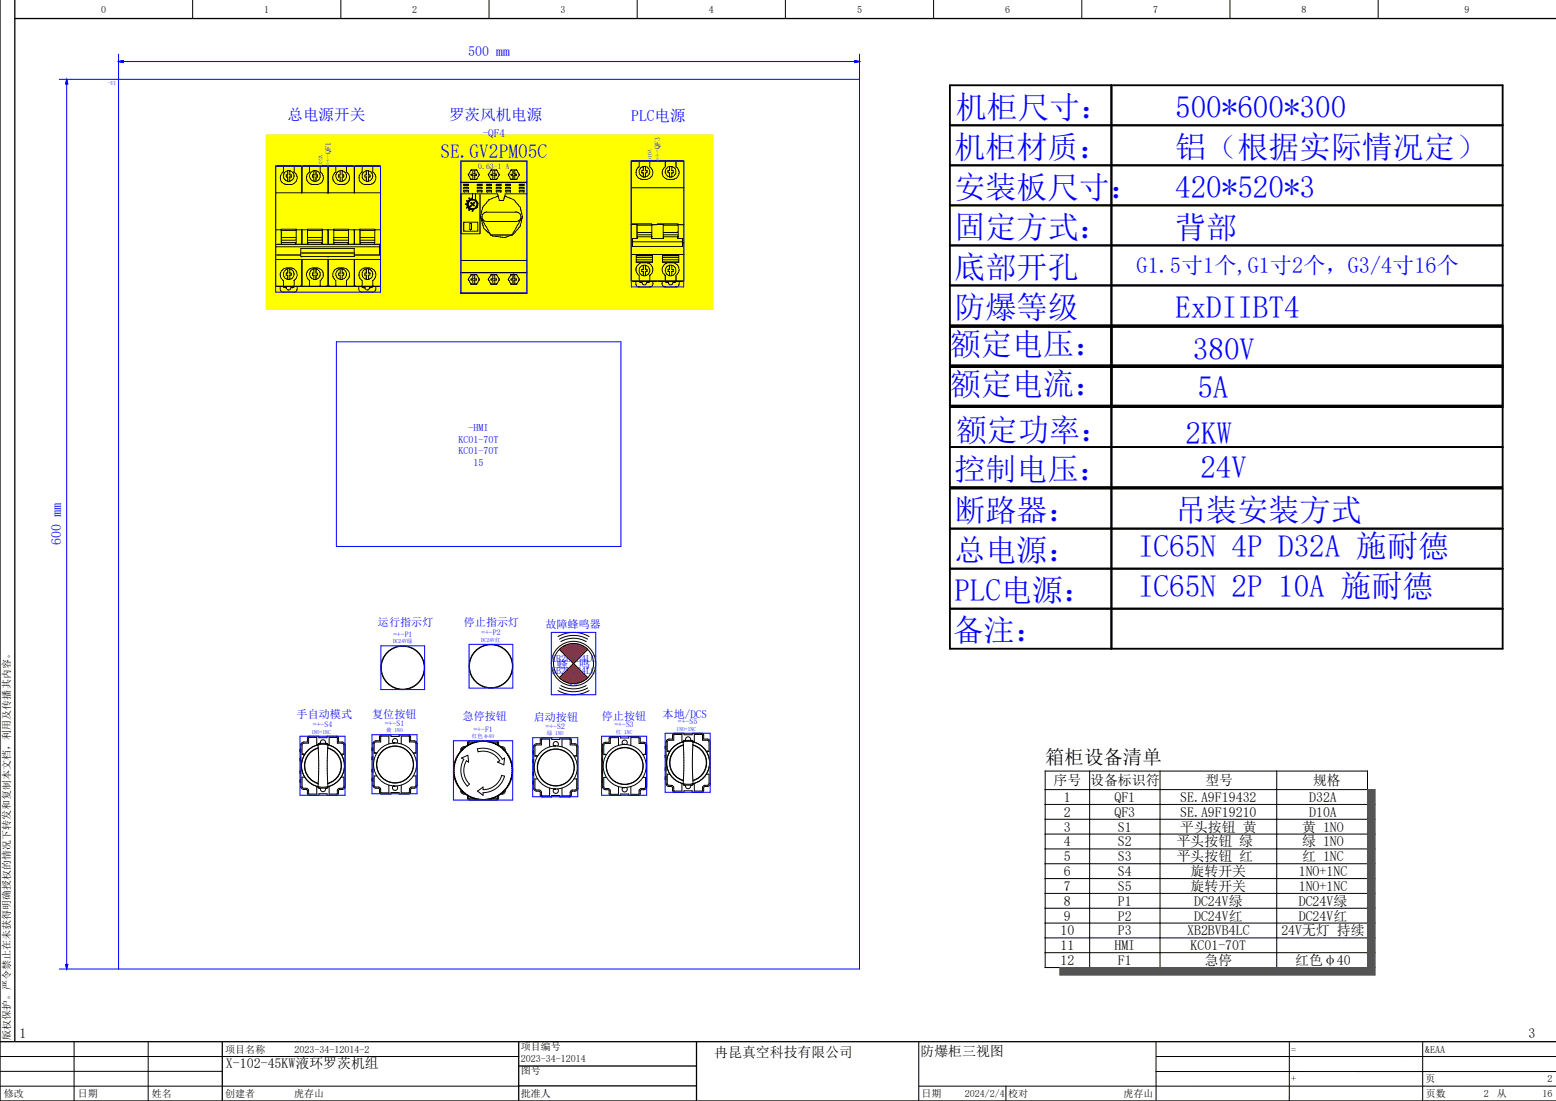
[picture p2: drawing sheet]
<svg xmlns="http://www.w3.org/2000/svg" width="420mm" height="297mm" viewBox="0 0 420 297" stroke-linecap="round" stroke-linejoin="round" font-family="sans-serif">
<g fill="none" stroke="#000" stroke-width=".27">
<path d="M52 0v5M92 0v5M132 0v5M172 0v5M212 0v5M252 0v5M292 0v5M332 0v5M372 0v5M74.4 44.9h28.3v32.3h-28.3zM74.4 52h28.3M74.8 44.9h6.3"/>
<path d="M76.5 44.9v1.5a1.84 1.84 0 0 0-.8 2.1 1.84 1.84 0 0 0 1.8 1.3 1.97 1.97 0 0 0 2.2-.6 1.97 1.97 0 0 0 .2-2.3l-.5-.5v-1.5M77.6 46.1v1.1h-.4v.5h.4v1.2M78.2 46.1v1.1h.4v.5h-.4v1.2M81.5 44.9v7.1M81.8 44.9h6.4M83.6 44.9v1.5a1.84 1.84 0 0 0-.8 2.1 1.84 1.84 0 0 0 1.8 1.3 1.97 1.97 0 0 0 2.2-.6 1.97 1.97 0 0 0 .2-2.3l-.6-.5v-1.5M84.7 46.1v1.1h-.4v.5h.4v1.2M85.3 46.1v1.1h.4v.5h-.4v1.2M88.5 44.9v7.1M88.9 44.9h6.3M90.6 44.9v1.5a1.84 1.84 0 0 0-.7 2.1 1.84 1.84 0 0 0 1.7 1.3 1.97 1.97 0 0 0 2.3-.6 1.97 1.97 0 0 0 .2-2.3l-.6-.5v-1.5M91.8 46.1v1.1h-.4v.5h.4v1.2"/>
<path d="M92.4 46.1v1.1h.4v.5h-.4v1.2M95.6 44.9v7.1M96 44.9h6.3M97.7 44.9v1.5a1.84 1.84 0 0 0-.7 2.1 1.84 1.84 0 0 0 1.7 1.3 1.97 1.97 0 0 0 2.3-.6 1.97 1.97 0 0 0 .1-2.3l-.5-.5v-1.5M98.9 46.1v1.1h-.4v.5h.4v1.2M99.4 46.1v1.1h.4v.5h-.4v1.2M124.4 43.5h17.8v35.6h-17.8zM124.4 49.3h17.8M124.4 49.1h17.8M124.4 52.3h9.9l.5 1.8h1.1l.5-1.8h5.8M124.5 52.3v10.8h5.1v-10.8M125.2 60h3.8v2.4h-3.8z"/>
<path d="M125.2 49.7h1.2v.4h-1.2zM125.2 50.6h1.2v.3h-1.2zM125.2 51.4h1.2v.4h-1.2zM126.1 55h-.4v.2h.4M126.1 55v.2M126.1 55.2l.1 .6M126.1 54.8v.2M126.2 55.8l-.3 .2 .1 .1 .3-.2M126.2 54.4l-.1 .6M126.2 54.4l-.1 .2M126.2 55.8l.1 .1M126.2 54.4h.1"/>
<path d="M126.3 55.2l.5 .9M126.3 54.3l-.3-.2-.1 .1 .3 .2M126.3 54.4l.1 1.6M126.3 54.3l-.1 .1M126.3 55.9l1.5 .6M126.3 55.9l.4 .4M126.3 55.2l.2 .7 .6 .4M126.4 55.9l.1 .2M126.5 47v.3M126.6 56.2l.1 .1M126.7 53.8l-.4 .5M126.7 56.3l-.2 .4 .2 .1 .2-.4"/>
<path d="M126.7 56.3l.1 .1M126.8 53.8h-.1M126.8 56.4h.1M126.8 54.1l-.5 1 .2-.8 .7-.4h.8l.6 .4M126.9 53.8l-.2-.4-.2 .1 .2 .3M126.9 53.8h-.1M126.9 56.4l.6 .2M126.9 55.6l.2 .1-.2 .1zM127 56.2h1M127 54h1.1M127.1 48.3l.3 .1M127.1 54.8l.1-.2 .4 .4 .4-.5 .2 .1-.5 .5 .3 .3-.1 .2-.3-.4-.4 .4-.2-.1 .4-.4z"/>
<path d="M127.1 45.8h1.5l.8 1.3-.8 1.3h-1.5l-.7-1.3zM127.2 48.4h.1M127.3 56.3h.6M127.3 45.8l-.1 .1M127.4 45.8l-.3 .2M127.5 53.6l-.6 .2M127.5 56.6v.4h.1v-.4M127.5 56.6h.1M127.5 53.6h.1M127.6 53.6l-1.4 .9M127.6 53.2l-.1 .4M127.6 52.3v1.3"/>
<path d="M127.7 45.8v1.2h-.5v.3h.5v1.1M128.1 45.8v1.2h.5v.3h-.5v1.1M128.3 54.1l.6 1M128.4 52.3v1.5l.6 1-.3 1.2M128.4 45.8l.3 .2M128.5 45.8l.1 .1M128.6 48.4h-.1M128.6 54.4l.3 .7M128.7 48.3l-.3 .1M128.7 56l-1.1 .6M128.8 51.4h1.3v.4h-1.3zM128.8 50.6h1.3v.3h-1.3z"/>
<path d="M128.8 49.7h1.3v.4h-1.3zM128.9 55.1l-.5 .8M128.9 55.1l-.2 .5M128.9 55.4l-1.3 1.2M129 55.3l-.3 .7M129.3 47v.3M129.7 58.5l.9 3.1 1.9 1.8M129.7 58.5l2.8 4.9M130.7 57.4l.6-.2h8a1.28 1.28 0 0 1 1.3 1.3 1.28 1.28 0 0 1-1.3 1.3h-8a1.28 1.28 0 0 1-1.2-1 1.28 1.28 0 0 1 .6-1.4zM131.4 51.4h1.3v.4h-1.3zM131.4 50.6h1.3v.3h-1.3zM131.4 49.7h1.3v.4h-1.3z"/>
<path d="M131.9 47v.3M132.5 48.3l.3 .1M132.5 45.8h1.5l.8 1.3-.8 1.3h-1.5l-.7-1.3zM132.6 48.4h.1M132.7 45.8l-.1 .1M132.8 45.8l-.3 .2M133.1 45.8v1.2h-.5v.3h.5v1.1M133.5 45.8v1.2h.5v.3h-.5v1.1M133.8 45.8l.3 .2M133.9 45.8l.1 .1M133.9 51.4h1.3v.4h-1.3zM133.9 50.6h1.3v.3h-1.3z"/>
<path d="M133.9 49.7h1.3v.4h-1.3zM134 48.3l-.1 .1M134.1 48.3l-.3 .1M134.5 52.9l-2.5 1-1.7 2-.6 2.6M134.7 47v.3M136.2 52.9l2.5 1 1.7 2 .6 2.6M136.5 51.4h1.3v.4h-1.3zM136.5 50.6h1.3v.3h-1.3zM136.5 49.7h1.3v.4h-1.3zM137.3 47v.3M137.9 48.3l.3 .1M137.9 45.8h1.5l.8 1.3-.8 1.3h-1.5l-.7-1.3z"/>
<path d="M138 48.4h.1M138.1 45.8l-.1 .1M138.2 45.8l-.3 .2M138.5 45.8v1.2h-.5v.3h.5v1.1M138.9 45.8v1.2h.5v.3h-.5v1.1M139.2 45.8l.3 .2M139.3 45.8l.1 .1M139.4 48.3l-.1 .1M139.5 48.3l-.3 .1M140.1 47v.3M140.2 51.4h1.2v.4h-1.2zM140.2 50.6h1.2v.3h-1.2z"/>
<path d="M140.2 49.7h1.2v.4h-1.2zM141 58.5l-2.8 4.9M141 58.5l-.6 2.6-1.7 2-.5 .3M170.4 43.5h14.2v32.3h-14.2zM170.4 50.6h14.2M170.8 43.5h6.3M172.5 43.5v1.5a1.84 1.84 0 0 0-.8 2.1 1.84 1.84 0 0 0 1.8 1.3 1.97 1.97 0 0 0 2.2-.6 1.97 1.97 0 0 0 .2-2.3l-.5-.5v-1.5M173.6 44.9v1.1h-.4v.6h.4v1.1M174.2 44.9v1.1h.4v.6h-.4v1.1M177.9 43.5h6.3M179.6 43.5v1.5a1.84 1.84 0 0 0-.8 2.1 1.84 1.84 0 0 0 1.8 1.3 1.97 1.97 0 0 0 2.2-.6 1.97 1.97 0 0 0 .2-2.3l-.5-.5v-1.5M180.7 44.9v1.1h-.4v.6h.4v1.1"/>
<path d="M181.3 44.9v1.1h.4v.6h-.4v1.1M74.4 70h28.3M74.4 66.9h.1M74.4 62h1.5M74.4 66.6h28M74.8 77.2h6.3M75.6 77.3v.7a.8 .8 0 0 0 .8 .8h3a.8 .8 0 0 0 .8-.8v-.7M75.9 65.9v-4.1h4v4.1M75.9 62.1h4M75.9 64.8h4M75.9 64.1h4M76 65.9v-.5h3.8v.5"/>
<path d="M76.4 77.3l.2 .3h.7a.64 .64 0 0 0 .6 .6 .64 .64 0 0 0 .6-.6h.7l.2-.3M76.5 77.2v-1.5a1.84 1.84 0 0 1-.8-2.1 1.84 1.84 0 0 1 1.8-1.3 1.97 1.97 0 0 1 2.3 .6 1.97 1.97 0 0 1-.1 2.4l-.3 .4v1.5M77.6 72.5v1.2h-.4v.5h.4v1.2M78.2 72.5v1.2h.4v.5h-.4v1.2M79.9 62h3.1M81.2 67h14.4v2.2h-14.4zM81.2 68.8h-6.8v-2.9h28v2.9h-6.8M81.2 68.2h14.4M81.5 62v3.9M81.5 69.2h.1M81.5 70v7.2M81.8 77.2h6.4"/>
<path d="M83 65.9v-4.1h4v4.1M83 62.1h4M83 64.8h4M83 64.1h4M83.1 65.9v-.5h3.7v.5M83.6 77.2v-1.5a1.84 1.84 0 0 1-.8-2.1 1.84 1.84 0 0 1 1.8-1.3 1.97 1.97 0 0 1 2.3 .6 1.97 1.97 0 0 1-.1 2.4l-.4 .4v1.5M84.7 72.5v1.2h-.4v.5h.4v1.2M85.3 72.5v1.2h.4v.5h-.4v1.2M87 62h3.1M88.5 62v3.9M88.5 69.2h.1M88.5 70v7.2"/>
<path d="M88.9 77.2h6.3M90.1 65.9v-4.1h4v4.1M90.1 62.1h4M90.1 64.8h4M90.1 64.1h4M90.2 65.9v-.5h3.7v.5M90.6 77.2v-1.5a1.84 1.84 0 0 1-.7-2.1 1.84 1.84 0 0 1 1.7-1.3 1.97 1.97 0 0 1 2.3 .6 1.97 1.97 0 0 1 0 2.4l-.4 .4v1.5M91.8 72.5v1.2h-.4v.5h.4v1.2M92.4 72.5v1.2h.4v.5h-.4v1.2M94.1 62h3.1M95.6 62v3.9M95.6 70v7.2"/>
<path d="M96 77.2h6.3M96.8 77.3v.7a.8 .8 0 0 0 .8 .8h3a.8 .8 0 0 0 .8-.8v-.7M97.2 65.9v-4.1h4v4.1M97.2 62.1h4M97.2 64.8h4M97.2 64.1h4M97.2 65.9v-.5h3.8v.5M97.7 77.3l.2 .3h.6a.64 .64 0 0 0 .6 .6 .64 .64 0 0 0 .7-.6h.6l.2-.3M97.7 77.2v-1.5a1.84 1.84 0 0 1-.7-2.1 1.84 1.84 0 0 1 1.7-1.3 1.97 1.97 0 0 1 2.3 .6 1.97 1.97 0 0 1 0 2.4l-.4 .4v1.5M98.9 72.5v1.2h-.4v.5h.4v1.2M99.4 72.5v1.2h.4v.5h-.4v1.2M101.2 62h1.5"/>
<path d="M102.4 66.9h.3M124.4 79.1h17.8M124.4 73.6h17.8M124.4 73.5h17.8M124.4 70.3h17.8M126.5 75.2v.4M126.8 60.3h.5v1.7h-.5zM127.1 76.6l.3 .1M127.1 74.1h1.5l.8 1.3-.8 1.3h-1.5l-.7-1.3zM127.2 76.6l.1 .1M127.3 74.1h-.1M127.4 74.1l-.3 .1"/>
<path d="M127.7 74.1v1.1h-.5v.3h.5v1.2M128.1 74.1v1.1h.5v.3h-.5v1.2M128.4 74.1l.3 .1M128.5 74.1h.1M128.6 76.6l-.1 .1M128.6 76.6h.1M128.7 76.6l-.3 .1M129.3 75.2v.4M130.3 79.1v.1M130.9 79.1v.1M131.9 75.2v.4M132.5 76.6l.3 .1"/>
<path d="M132.5 63.4l.5 .3 3.2 .4 2-.7M132.5 63.4h5.7M132.5 74.1h1.5l.8 1.3-.8 1.3h-1.5l-.7-1.3zM132.6 76.6l.1 .1M132.7 74.1l-.1 .1M132.8 74.1l-.3 .1M133.1 74.1v1.1h-.5v.3h.5v1.2M133.5 74.1v1.1h.5v.3h-.5v1.2M133.8 74.1l.3 .1M133.9 74.1h.1M134 76.6l-.1 .1M134.1 76.6l-.3 .1"/>
<path d="M134.7 75.2v.4M135.7 79.1v.1M136.3 79.1v.1M137.3 75.2v.4M137.9 76.6l.3 .1M137.9 74.1h1.5l.8 1.3-.8 1.3h-1.5l-.7-1.3zM138 76.6l.1 .1M138.1 74.1l-.1 .1M138.2 74.1l-.3 .1M138.5 74.1v1.1h-.5v.3h.5v1.2M138.7 73.9l-.8 .2M138.9 74.1v1.1h.5v.3h-.5v1.2"/>
<path d="M139.2 74.1l.3 .1M139.3 74.1h.1M139.4 76.6l-.1 .1M139.5 76.6l-.3 .1M140.1 75.2v.4M170.4 65.5h.3M170.4 60.5h1.5v3.8M170.4 60.4h5.5v3.9M170.4 68.6h14.2M170.7 65.2h13.5M170.8 75.8h6.3M171.6 75.9v.7a.8 .8 0 0 0 .8 .8h3a.8 .8 0 0 0 .8-.8v-.7"/>
<path d="M171.7 70.6h4.4M171.7 68.9h4.4v1.8h-4.4zM171.7 69.5h4.4M171.7 70.1h4.4M171.7 69h4.4M171.9 60.8h4M171.9 62.7h4M171.9 63.4h4M172 63.9v.4h-1.3v2.2h13.5v-2.2h-1.3v-.4M172.5 75.9l.2 .3h.6a.64 .64 0 0 0 .6 .6 .64 .64 0 0 0 .7-.6h.6l.2-.3M172.5 75.8v-1.5a1.84 1.84 0 0 1-.8-2.1 1.84 1.84 0 0 1 1.8-1.3 1.97 1.97 0 0 1 2.3 .7 1.97 1.97 0 0 1 0 2.3l-.4 .4v1.5M173.6 71.6v1.1h-.4v.6h.4v1.1"/>
<path d="M174.2 71.6v1.1h.4v.6h-.4v1.1M175.9 63.9v.4h3.2v-.4M175.9 63.9h-4M175.9 60.6l7.1-.2v3.9M177.5 60.5h1.5v3.8M177.9 75.8h6.3M178.7 75.9v.7a.8 .8 0 0 0 .8 .8h3a.8 .8 0 0 0 .8-.8v-.7M178.8 70.6h4.4M178.8 68.9h4.4v1.8h-4.4zM178.8 69.5h4.4M178.8 70.1h4.4M178.8 69h4.4"/>
<path d="M179 60.8h4M179 62.7h4M179 63.4h4M179.5 75.9l.3 .3h.6a.64 .64 0 0 0 .6 .6 .64 .64 0 0 0 .7-.6h.6l.2-.3M179.6 75.8v-1.5a1.84 1.84 0 0 1-.8-2.1 1.84 1.84 0 0 1 1.8-1.3 1.97 1.97 0 0 1 2.3 .7 1.97 1.97 0 0 1-.1 2.3l-.3 .4v1.5M180.7 71.6v1.1h-.4v.6h.4v1.1M181.3 71.6v1.1h.4v.6h-.4v1.1M183 63.9h-4M183 60.6h1.6M184.2 65.5h.4M150.6 171.7a8.4 8.4 0 0 1 8.4 0M151 175.2l7.6 7.6"/>
<path d="M151 172.4a7.6 7.6 0 0 1 7.6 0M151.4 173.1a6.8 6.8 0 0 1 6.8 0M158.6 175.2l-7.6 7.6M129.3 199.9h-2.9l-.2 .4v.7M129.3 199.9h.1M130.1 200h.6M130.1 200h-.5M130.1 200l.3-.2 .3 .2M130.1 200l-.3-.2-.2 .2M130.7 200h.5M130.7 200l.2-.2 .3 .2M131.5 199.9h2.9l.2 .4v.7"/>
<path d="M131.5 199.9h.1M150.6 186.3a8.4 8.4 0 0 0 8.4 0M151 185.6a7.6 7.6 0 0 0 7.6 0M151.4 184.9a6.8 6.8 0 0 0 6.8 0M179.8 199.9v.2M180 199.6l.6-.2h.9l.1-1.4 .4-.2h2.6v.4h2.2v-.4h2.7l.4 .2v1.4h1a.8 .8 0 0 1 .8 .8v11.2a.8 .8 0 0 1-.8 .8l-.9 .1-.1 1.2-.4 .2h-2.7v-.4h-2.2v.4h-2.6l-.4-.2-.1-1.2-.3-.1a1.11 1.11 0 0 1-1.4-.5v-11.5zM184.4 200h.1M184.5 199.9l-.1 .1M184.5 199.8v.1M184.5 199.8h.1M184.6 199.8h-.1M184.7 199.7l-.1 .1"/>
<path d="M184.8 199.7h2M184.8 199.7h-.1M185.1 199.7a.7 .7 0 0 1 .6-.9 .7 .7 0 0 1 .7 .9M186.8 199.7l.1 .1M186.9 199.8l.2 .2M187.1 200h.1M81.1 208h-.1v.6h.1M81.1 204.6h-.1v.6h.1M81.1 202.1h-.1v.6h.1M81.1 210.4h-.1v.6h.1M81.2 202v.8M81.2 204.5v.8"/>
<path d="M81.2 207.9v.8M81.2 210.3v.8M81.2 200.7h.1M81.2 200.7v.2M81.2 212.2v.2M81.2 212.4h.1M81.5 200.4l.5-.2h1v-1.4l.5-.2h2.6v.4h2.2v-.4h2.6l.4 .2 .1 1.4h.9a.8 .8 0 0 1 .8 .8v11.2a.8 .8 0 0 1-.8 .8l-.9 .1-.1 1.2-.4 .2h-2.6v-.4h-2.2v.4h-2.6l-.5-.2-.1-1.2-.2-.1a1.11 1.11 0 0 1-1.4-.5l-.1-11.5zM81.6 203.5h.5M81.8 203.4v.1M82.3 209.6h-.8v2.6l.3 .4 1.3 .2 .2 1.4h2.2v-2.1M82.7 204.3h.1M84.9 202.1v.1"/>
<path d="M85.5 201v-2.1l-2.2 .1v1.5h-1.5l-.3 .5v2.5h.8M85.8 200.9a5.8 5.8 0 0 0-4.4 5.7 5.8 5.8 0 0 0 4.4 5.6M85.8 212.2h.1M85.8 200.9l.2 5.7-.2 5.6M85.8 200.9h.1M85.8 212.2l.1 .3M85.9 212.2h.1M85.9 200.9h-.1M85.9 201.7a5 5 0 0 0-3.7 4.9 5 5 0 0 0 3.7 4.8M85.9 201.8a4.9 4.9 0 0 0-3.6 4.8 4.9 4.9 0 0 0 3.6 4.7M85.9 200.9h.1M85.9 200.6l-.1 .3"/>
<path d="M85.9 212.5h.1M86 200.6h-.1M86.1 200.6h-.1M86.1 200.5v.1M86.5 212.6a.7 .7 0 0 0 .7 1 .7 .7 0 0 0 .6-1M86.5 200.5a.7 .7 0 0 1 .7-.9 .7 .7 0 0 1 .6 .9M88.2 200.5h-2.1M88.2 200.5h.1M88.2 200.5l.3 .2M88.4 212.5h-2.4M88.4 212.5h.1M88.5 201.8a4.9 4.9 0 0 1 3.6 4.8 4.9 4.9 0 0 1-3.6 4.7"/>
<path d="M88.5 201.7a5 5 0 0 1 3.7 4.9 5 5 0 0 1-3.7 4.8M88.5 200.9h.1M88.5 200.7v.1M88.5 212.4l-.1 .1M88.5 212.2h-.1M88.5 200.8v.1M88.5 212.3v.1M88.5 212.2h.1M88.5 212.2v.1M88.5 200.9a5.8 5.8 0 0 1 4.5 5.7 5.8 5.8 0 0 1-4.5 5.6M88.5 200.9l-.2 5.7 .2 5.6M88.8 201v-2.1l2.2 .1 .1 1.5h1.2l.5 .2v2.8"/>
<path d="M92.1 209.6h.7v2.6l-.2 .4-1.4 .2-.2 1.4h-2.2v-2.1M92.1 203.5h.7M92.2 203.5h.6M100.6 201.8h-.2v.6h.2M100.6 204.2h-.2v.6h.2M100.6 207.6h-.2v.6h.2M100.6 210h-.2v.6h.2M100.7 201.7v.8M100.7 204.1v.8M100.7 207.5v.8M100.7 209.9v.8M100.7 212h.1"/>
<path d="M100.7 200.4h.1M100.7 200.4v.1M100.7 211.9v.1M100.9 200.1l.6-.3h.9l.1-1.3 .4-.2h2.6v.4h2.2v-.4h2.7l.4 .2v1.3h1a.8 .8 0 0 1 .8 .8v11.2a.8 .8 0 0 1-.8 .8l-.9 .2-.1 1.2-.4 .2h-2.7v-.4h-2.2v.4h-2.6l-.4-.2-.1-1.2-.3-.2a1.11 1.11 0 0 1-1.4-.5v-11.5zM101 203.1h.7M101 203.1h.6M101.3 203.1h.1M101.7 209.3h-.7v2.5l.2 .4 1.4 .3 .2 1.3 2.2 .1v-2.1M105 200.7v-2.1h-2.2v1.5h-1.3l-.4 .3-.1 2.7M106.1 200.4h.5h-.4M106.2 212a.7 .7 0 0 0-.1 1 .7 .7 0 0 0 1 0 .7 .7 0 0 0 0-1M106.2 200.4a.7 .7 0 0 1-.1-1 .7 .7 0 0 1 1 0 .7 .7 0 0 1 0 1"/>
<path d="M106.2 212l.4 .1h-.5M106.2 200.4h.1M106.2 212h.1M108.3 200.7v-2.1h2.2v1.5l1.5 .1 .3 .4v2.5h-.8M111.5 209.3h.8v2.5l-.3 .4-1.3 .3-.2 1.3-2.2 .1v-2.1M111.7 203.1h.5M122.5 207.8l.1 .6M122.5 207.8l-.1 .3 .2 .3M122.6 208.4v.5M122.6 207.3l-.1 .5M122.6 207.3l-.2 .2 .1 .3M122.6 208.4l-.2 .3 .2 .2"/>
<path d="M122.6 208.9l.1 .6M122.6 206.7v.6M122.6 208.9l-.1 .3 .2 .3M122.6 206.7l-.2 .3 .2 .3M122.7 209.5l.2 .5M122.7 206.2l-.1 .5M122.7 209.5l-.1 .3 .3 .2M122.7 206.2l-.2 .2 .1 .3M122.9 210l.1 .5M122.9 205.7l-.2 .5M122.9 210l-.1 .3 .2 .2M122.9 205.7l-.3 .2 .1 .3"/>
<path d="M123 210.5l.2 .5M123 205.1l-.1 .6M123 210.5v.3l.2 .2M123 205.1l-.2 .3 .1 .3M123.2 211l.3 .5M123.2 204.6l-.2 .5M123.2 211v.3l.3 .2M123.2 204.6l-.2 .2v.3M123.5 211.5l.2 .5M123.5 204.1l-.3 .5M123.5 211.5v.3l.2 .2M123.5 204.1l-.3 .2v.3"/>
<path d="M123.7 212l.3 .4M123.7 203.7l-.2 .4M123.7 212l.1 .3 .2 .1M123.7 203.7l-.2 .1v.3M124 212.4l.4 .5M124 203.2l-.3 .5M124 212.4l.1 .3 .3 .2M124 203.2l-.2 .2-.1 .3M124.4 212.9l.3 .4M124.4 202.8l-.4 .4M124.4 212.9v.3l.3 .1M124.4 202.8l-.3 .1-.1 .3"/>
<path d="M124.4 213.2v.2a.88 .88 0 0 0 1.2 .8M124.4 202h.1M124.4 202v.1M124.4 213.5v.1M124.4 213.6h.1M124.6 204.5l1.7-.8 .2 1.9-.6-.4a5.2 5.2 0 0 0 .8 6.3l-.6 .6a6 6 0 0 1-.9-7.3zM124.7 213.5l.4 .2M124.7 202.2v.2M124.7 202.4h.1M124.7 213.3h.1M124.7 213.3l.4 .4M124.7 202.4l-.3 .4"/>
<path d="M124.7 202.4l-.3 .1v.3M124.7 213.3v.2M124.8 213.5l.4 .4M125.1 213.7l.5 .3M125.1 202l-.4 .4M125.1 213.7l.1 .3h.4M125.1 202l-.4 .2M125.2 201.8l-.1 .2M125.2 201.7l-.4 .4M125.6 214l.4 .3M125.6 201.6l-.5 .4M125.6 201.6l-.4 .2"/>
<path d="M125.6 214v.2M125.6 214.2l.4 .1M125.6 201.4a.91 .91 0 0 0-1.2 1.1M125.6 201.4v.2M126 214.3l.5 .3M126 201.3l-.4 .3M126 214.3l.1 .3h.4M126 201.3l-.4 .1M126.2 214.6v.7l.2 .4h2.9M126.5 214.6l.5 .3M126.5 201l-.5 .3M126.5 214.6l.1 .3h.4"/>
<path d="M126.5 201h-.4l-.1 .3M126.5 214.8l.1 .6 1.5 .1M127 214.9l.5 .2M127 200.8l-.5 .2M127 214.9l.1 .2h.4M127 200.8h-.4l-.1 .2M127.5 215.1l.5 .2M127.5 200.6l-.5 .2M127.5 215.1l.2 .2h.3M127.5 200.6l-.4-.1-.1 .3M128 215.3l.5 .1M128 200.4l-.5 .2"/>
<path d="M128 200.4l-.3-.1-.2 .3M128 215.3l.1 .2M128.1 200.2h-1.5l-.1 .7M128.4 200.2h.1M128.4 215.5h.1M128.5 215.4l.5 .1M128.5 200.2l-.5 .2M128.5 215.4l-.4 .1M128.5 215.4l.2 .2 .3-.1M128.5 200.2l-.3-.1-.2 .3M128.8 202a6 6 0 0 1 6.8 2.8l.6-.3-.2 1.8-1.7-.7 .6-.4a5.2 5.2 0 0 0-5.9-2.4zM128.9 213.4l1.5-1.1v.7a5.2 5.2 0 0 0 5-3.8l.8 .2a6 6 0 0 1-5.8 4.4v.7z"/>
<path d="M129 215.5l.6 .1M129 200.1l-.5 .1M129 215.5l.3 .2 .3-.1M129 200.1l-.3-.1-.2 .2M129.6 215.6l.5 .1M129.6 200l-.6 .1M129.6 215.6l.2 .2 .3-.1M129.6 200l-.3-.1-.3 .2M130.1 215.7h.6M130.1 215.7l.3 .1 .3-.1M131.2 215.6l-.5 .1M131.2 200l.6 .1"/>
<path d="M131.2 215.6l-.3 .2-.2-.1M131.2 200l.3-.1 .3 .2M131.8 215.5l-.6 .1M131.8 200.1l.5 .1M131.8 215.5l-.3 .2-.3-.1M131.8 200.1l.3-.1 .2 .2M132.3 200.2h.1M132.3 215.5h.1M132.3 215.4l-.5 .1M132.3 200.2l.5 .2M132.3 215.4l-.2 .2-.3-.1M132.3 215.4l.4 .1"/>
<path d="M132.3 200.2l.3-.1 .2 .3M132.7 200.2h1.5l.1 .7M132.8 215.3l-.5 .1M132.8 200.4l.5 .2M132.8 200.4l.3-.1 .2 .3M132.8 215.3l-.1 .2M133.3 215.1l-.5 .2M133.3 200.6l.5 .2M133.3 215.1l-.2 .2h-.3M133.3 200.6l.3-.1 .2 .3M133.8 214.9l-.5 .2M133.8 200.8l.5 .2"/>
<path d="M133.8 214.9l-.2 .2h-.3M133.8 200.8h.3l.2 .2M134.3 214.8l-.1 .6-1.5 .1M134.3 214.6l-.5 .3M134.3 201l.5 .3M134.3 214.6l-.2 .3h-.3M134.3 201h.3l.2 .3M134.3 214.6l.2 .1M134.6 214.6v.7l-.2 .4h-2.9M134.8 214.3l-.5 .3M134.8 201.3l.4 .3M134.8 214.3l-.3 .4"/>
<path d="M134.8 201.3l.4 .1M135.2 214.2l-.4 .1M135.2 201.4v.2M135.2 201.4a.91 .91 0 0 1 1.2 1.1M135.2 214l-.4 .3M135.2 201.6l.4 .4M135.2 201.6l.3 .1 .1 .3M135.2 214v.2M135.6 201.7l.4 .4M135.6 213.7l-.4 .3M135.6 202l.4 .4M135.6 213.7l-.1 .3h-.3"/>
<path d="M135.6 202l.4 .2M136 213.5l-.4 .4M136 213.3l-.4 .4M136 202.4l.4 .4M136 202.4l.3 .1 .1 .3M136 213.3v.2M136 202.3v.1M136 213.3v.1M136 213.5l-.4 .2M136 202.2v.2M136.4 213.2v.2a.88 .88 0 0 1-1.2 .8M136.4 212.9l-.4 .4"/>
<path d="M136.4 202.8l.3 .4M136.4 212.9l-.1 .3-.3 .1M136.4 202.8l.3 .1v.3M136.7 212.4l-.3 .5M136.7 203.2l.3 .5M136.7 212.4v.3l-.3 .2M136.7 203.2l.3 .2v.3M137 212l-.3 .4M137 203.7l.3 .4M137 212v.3l-.3 .1M137 203.7l.3 .1v.3M137.3 211.5l-.3 .5"/>
<path d="M137.3 204.1l.3 .5M137.3 211.5v.3l-.3 .2M137.3 204.1l.3 .2v.3M137.6 211l-.3 .5M137.6 204.6l.2 .5M137.6 211v.3l-.3 .2M137.6 204.6l.2 .2v.3M137.8 210.5l-.2 .5M137.8 205.1l.1 .6M137.8 210.5v.3l-.2 .2M137.8 205.1l.2 .3-.1 .3M137.9 210l-.1 .5"/>
<path d="M137.9 205.7l.2 .5M137.9 210l.1 .3-.2 .2M137.9 205.7l.3 .2-.1 .3M138.1 209.5l-.2 .5M138.1 206.2l.1 .5M138.1 209.5l.1 .3-.3 .2M138.1 206.2l.2 .2-.1 .3M138.2 208.9l-.1 .6M138.2 206.7v.6M138.2 208.9l.1 .3-.2 .3M138.2 206.7l.1 .3-.1 .3M138.2 208.4v.5"/>
<path d="M138.2 207.3v.5M138.2 207.3l.2 .2-.2 .3M138.2 208.4l.1 .3-.1 .2M138.2 207.8v.6M138.2 207.8l.2 .3-.2 .3M144 202.6h-.2v.6h.2M144 205h-.2v.6h.2M144 208.4h-.2v.6h.2M144 210.8h-.2v.6h.2M144.1 202.5v.8M144.1 208.3v.8M144.1 210.7v.8"/>
<path d="M144.1 204.9v.8M144.1 212.8h.1M144.1 201.2h.1M144.1 201.2v.1M144.1 212.7v.1M144.3 200.9l.6-.3h.9l.1-1.3 .4-.2h2.6v.4h2.2v-.4h2.6l.5 .2v1.3h1a.8 .8 0 0 1 .8 .8v11.2a.8 .8 0 0 1-.8 .8l-.9 .2-.1 1.2-.5 .2h-2.6v-.4h-2.2v.4h-2.6l-.4-.2-.1-1.2-.3-.2a1.11 1.11 0 0 1-1.4-.5v-11.5zM144.4 203.9h.7M144.4 203.9h.6M144.7 203.9h.1M145.1 210.1h-.7v2.5l.2 .4 1.4 .3 .2 1.3 2.2 .1v-2.1M148.4 201.5v-2.1h-2.2l-.1 1.5h-1.2l-.5 .3v2.7M149.5 201.2h.5h-.4"/>
<path d="M149.6 212.8a.7 .7 0 0 0-.1 1 .7 .7 0 0 0 1 0 .7 .7 0 0 0 0-1M149.6 201.2a.7 .7 0 0 1-.1-1 .7 .7 0 0 1 1 0 .7 .7 0 0 1 0 1M149.6 212.8l.4 .1h-.5M149.6 201.2h.1M149.6 212.8h.1M151.7 201.5v-2.1h2.2v1.5l1.5 .1 .3 .4v2.5h-.8M154.9 210.1h.8v2.5l-.3 .4-1.3 .3-.2 1.3-2.2 .1v-2.1M155.1 203.9h.5M162.6 202.2h-.2v.6h.2M162.6 204.6h-.2v.6h.2M162.6 208h-.2v.6h.2M162.6 210.4h-.2v.6h.2"/>
<path d="M162.7 202.1v.8M162.7 204.5v.8M162.7 207.9v.8M162.7 210.3v.8M162.7 212.3v.1M162.7 200.8v.1M162.9 200.5l.6-.3h.9l.1-1.3 .4-.2h2.6v.4h2.2v-.4h2.6l.4 .2 .1 1.3h1a.8 .8 0 0 1 .8 .8v11.2a.8 .8 0 0 1-.8 .8l-.9 .2-.2 1.2-.4 .2h-2.6v-.4h-2.2v.4h-2.6l-.4-.2-.1-1.2-.3-.2a1.11 1.11 0 0 1-1.4-.5v-11.5zM163 203.5h.6M163.3 203.5h.1M163.7 209.7h-.7v2.5l.2 .4 1.3 .3 .3 1.3 2.1 .1v-2.1M166.9 201.1v-2.1h-2.1l-.1 1.5-1.5 .1-.2 .4v2.5h.7M168.1 200.8h.5h-.4"/>
<path d="M168.1 212.4a.7 .7 0 0 0 0 1 .7 .7 0 0 0 1 0 .7 .7 0 0 0 0-1M168.1 200.8a.7 .7 0 0 1 0-1 .7 .7 0 0 1 1 0 .7 .7 0 0 1 0 1M168.2 212.4l.4 .1h-.5M168.2 200.8h.1M168.2 212.4h.1M170.3 201.1v-2.1h2.1l.1 1.5h1.3l.4 .3 .1 2.7M173.5 209.7h.8v2.5l-.3 .4-1.3 .3-.3 1.3-2.1 .1v-2.1M173.5 203.5h.8M173.6 203.5h.6M179.7 201.3h-.2v.6h.2M179.7 203.8h-.2v.6h.2M179.7 207.2h-.2v.6h.2"/>
<path d="M179.7 209.6h-.2v.6h.2M179.8 201.2v.8M179.8 203.7v.8M179.8 209.5v.8M179.8 207.1v.8M179.8 211.4v.2M180.1 202.7h.7M180.1 202.7h.6M180.4 202.6v.1M180.8 208.8h-.7v2.6l.2 .4 1.4 .2 .2 1.4h2.2v-2.1M181.3 203.5h.1M183.5 201.3v.1"/>
<path d="M184.1 200.2v-2.1l-2.2 .1v1.5h-1.3l-.4 .2-.1 2.8M184.4 200.1a5.8 5.8 0 0 0-4.5 5.7 5.8 5.8 0 0 0 4.5 5.6M184.4 211.4h.1M184.4 200.1l.2 5.7-.2 5.6M184.4 200.1h.1M184.4 211.5l.2 .3M184.4 200v.1M184.4 200.9a5 5 0 0 0-3.7 4.9 5 5 0 0 0 3.7 4.8M184.5 201a4.9 4.9 0 0 0-3.7 4.8 4.9 4.9 0 0 0 3.7 4.7M184.5 200.1h-.1M184.6 211.8h.1M184.7 211.8h.1"/>
<path d="M185.1 211.8a.7 .7 0 0 0 .6 1 .7 .7 0 0 0 .7-1M186.8 211.8h-2M186.9 211.7l-.1 .1M187 200.1h.1M187 201a4.9 4.9 0 0 1 3.6 4.8 4.9 4.9 0 0 1-3.6 4.7M187 200.9a5 5 0 0 1 3.7 4.9 5 5 0 0 1-3.7 4.8M187 211.4h.1M187.1 200.1h.1M187.1 211.4h-.1M187.1 200v.1M187.1 211.4l-.2 .3M187.1 211.4h.1"/>
<path d="M187.1 200.1a5.8 5.8 0 0 1 4.4 5.7 5.8 5.8 0 0 1-4.4 5.6M187.1 200.1l-.2 5.7 .2 5.6M187.4 200.2v-2.1l2.2 .1v1.5h1.3l.4 .2 .1 2.8M190.7 208.8h.7v2.6l-.3 .4-1.3 .2-.2 1.4h-2.2v-2.1M190.7 202.7h.7M190.8 202.7h.5M282.1 208h87v53h-87zM282.1 213h87M282.1 217h87M294.1 208v53M313.1 208v53M344.6 208v53"/>
<path d="M282.1 221h87M282.1 225h87M282.1 229h87M282.1 233h87M282.1 237h87M282.1 241h87M282.1 245h87M282.1 249h87M282.1 253h87M282.1 257h87M0 293h140M0 285h140"/>
<path d="M0 289h60M20 281v16M40 281v16M248 281.1v15.9M248.1 293h171.9M271.5 293v4M312 281.2l.1 15.5M312 289l107.9 .1M348 281v15.9M384 281.2v15.6M420 285h-108"/>
<circle cx="77.9" cy="47.5" r="1.44"/>
<circle cx="85" cy="47.5" r="1.44"/>
<circle cx="92.1" cy="47.5" r="1.44"/>
<circle cx="99.2" cy="47.5" r="1.44"/>
<circle cx="173.9" cy="46.3" r="1.44"/>
<circle cx="181" cy="46.3" r="1.44"/>
<circle cx="77.9" cy="73.9" r="1.44"/>
<circle cx="85" cy="73.9" r="1.44"/>
<circle cx="92.1" cy="73.9" r="1.44"/>
<circle cx="99.2" cy="73.9" r="1.44"/>
<circle cx="173.9" cy="73" r="1.44"/>
<circle cx="181" cy="73" r="1.44"/>
<circle cx="132.5" cy="179.7" r="5.8"/>
<circle cx="132.5" cy="179.7" r="5.9"/>
<circle cx="154.8" cy="179" r="6"/>
<circle cx="154.8" cy="179" r="5.4"/>
<circle cx="108.7" cy="180.1" r="5.9"/>
<circle cx="108.7" cy="180.1" r="5.8"/>
<circle cx="87.2" cy="206.6" r="5.8"/>
<circle cx="106.6" cy="206.2" r="5.8"/>
<circle cx="106.6" cy="206.2" r="4.9"/>
<circle cx="106.6" cy="206.2" r="5"/>
<circle cx="150" cy="207" r="5.8"/>
<circle cx="150" cy="207" r="4.9"/>
<circle cx="150" cy="207" r="5"/>
<circle cx="168.6" cy="206.6" r="5"/>
<circle cx="168.6" cy="206.6" r="4.9"/>
<circle cx="168.6" cy="206.6" r="5.8"/>
<circle cx="185.7" cy="205.8" r="5.8"/>
</g>
<path d="M4 0v281M0 0v297h420M4 5h416M0 281h420M60 281v16M140 287.6h48M140 281v15.8M140.1 292.9h47.9M188 281v16" fill="none" stroke="#000" stroke-width=".35"/>
<g fill="#545454" stroke="#545454" stroke-width=".27">
<path d="M369.1 213h2v4h-2z"/>
<path d="M369.1 217h2v4h-2z"/>
<path d="M369.1 221h2v4h-2z"/>
<path d="M369.1 225h2v4h-2z"/>
<path d="M369.1 229h2v4h-2z"/>
<path d="M369.1 233h2v4h-2z"/>
<path d="M369.1 237h2v4h-2z"/>
<path d="M369.1 241h2v4h-2z"/>
<path d="M369.1 245h2v4h-2z"/>
<path d="M369.1 249h2v4h-2z"/>
<path d="M369.1 253h2v4h-2z"/>
<path d="M369.1 257h2v4h-2z"/>
<path d="M286.1 261h85v2h-85z"/>
</g>
<path d="M369.1 217h2M369.1 221h2M369.1 225h2M369.1 229h2M369.1 233h2M369.1 237h2M369.1 241h2M369.1 245h2M369.1 249h2M369.1 253h2M369.1 257h2M369.1 261v-48h2v50h-85v-2h85" fill="none" stroke="#545454" stroke-width=".27"/>
<path d="M72 36.6h120.4v46.8h-120.4z" fill="#ff0" stroke="#ff0" stroke-width=".27"/>
<path d="M72 36.6h120.4v46.8h-120.4z" fill="none" stroke="#ff0" stroke-width=".5"/>
<g fill="none" stroke="#000" stroke-width=".5">
<path d="M256.4 33.8h149.2M256.4 23h149.2v108.4h-149.2zM300 23v108.4M256.4 44.6h149.2M256.4 55.4h149.2M256.4 66.2h149.2M256.4 77h149.2M256.4 99h149.2M256.4 87.8h149.2M256.4 98.6h149.2M256.4 88.2h149.2M256.4 109.8h149.2"/>
<path d="M256.4 109.4h149.2M256.4 131.8h149.2v43.2h-149.2zM256.4 120.6h149.2M300 131.8v43.2M256.4 142.6h149.2M256.4 153.4h149.2M256.4 164.2h149.2"/>
</g>
<g fill="#00f" stroke="#00f" stroke-width=".27">
<path d="M32 16.6l1.2-.3v.6z"/>
<path d="M230.8 16.3l1.2 .3-1.2 .3z"/>
<path d="M18 21.4l.3 1.2h-.6z"/>
<path d="M17.7 260.2h.6l-.3 1.2z"/>
</g>
<g fill="none" stroke="#00f" stroke-width=".27">
<path d="M32 16.6l1.2-.3v.6zM32 14.6v246.8M33 16.6h198M230.8 16.3l1.2 .3-1.2 .3zM232 14.6v246.8h-216M16 21.4h216M18 21.4l.3 1.2h-.6zM18 22.4v238M74.4 44.8h28.3v34h-28.3zM124.4 43.5h17.8v35.6h-17.8zM170.4 43.4h14.2v34h-14.2zM90.8 92.2h76.8v55.2h-76.8z"/>
<path d="M102.8 174.2h11.8v11.8h-11.8zM126.6 173.8h11.8v11.8h-11.8zM148.8 170.6h12v16.8h-12zM81 198.6h12.1v15.9h-12.1zM100.4 198.2h12.2v15.9h-12.2zM122.4 199.8h16v16h-16zM143.8 199h12.2v15.9h-12.2zM162.4 198.6h12.1v15.9h-12.1zM179.5 197.8h12.2v15.9h-12.2zM17.7 260.2h.6l-.3 1.2z"/>
</g>
<g fill="#f00" stroke="#f00" stroke-width=".27">
<path d="M151 175.2a5.4 5.4 0 0 1 7.6 0l-3.8 3.8z"/>
<path d="M151 182.8l3.8-3.8 3.8 3.8a5.4 5.4 0 0 1-7.6 0z"/>
</g>
<g font-size="8.4" fill="#00f">
<text x="258" y="31.8">机柜尺寸：</text>
<text x="317.2" y="31.8">500*600*300</text>
<text x="257.6" y="42.6">机柜材质：</text>
<text x="317.2" y="42.6">铝（根据实际情况定）</text>
<text x="257.6" y="53.4">安装板尺寸：</text>
<text x="317.2" y="53.4">420*520*3</text>
<text x="257.6" y="64.2">固定方式：</text>
<text x="317.2" y="64.2">背部</text>
<text x="257.6" y="75">底部开孔</text>
<text x="257.6" y="85.8">防爆等级</text>
<text x="317.2" y="85.8">ExDIIBT4</text>
<text x="256.4" y="95.8">额定电压：</text>
<text x="322" y="97">380V</text>
<text x="256.4" y="106.6">额定电流：</text>
<text x="323.2" y="107.4">5A</text>
<text x="258" y="119">额定功率：</text>
<text x="320" y="119.8">2KW</text>
<text x="257.6" y="129.4">控制电压：</text>
<text x="324" y="129">24V</text>
<text x="257.6" y="140.6">断路器：</text>
<text x="317.2" y="140.6">吊装安装方式</text>
<text x="257.6" y="151.4">总电源：</text>
<text x="307.2" y="150.2">IC65N 4P D32A 施耐德</text>
<text x="307.2" y="161">IC65N 2P 10A 施耐德</text>
<text x="257.6" y="162.2">PLC电源：</text>
<text x="257.2" y="173">备注：</text>
</g>
<text font-size="6" fill="#00f" x="306.8" y="73.8">G1.5寸1个,G1寸2个，G3/4寸16个</text>
<text font-size="5.3" fill="#00f" x="118.9" y="42.7">SE.GV2PM05C</text>
<text font-size="5.3" x="282.1" y="206">箱柜设备清单</text>
<g font-size="4.2" fill="#00f">
<text x="77.6" y="32.4">总电源开关</text>
<text x="121.2" y="32.4">罗茨风机电源</text>
<text x="170.4" y="32.8">PLC电源</text>
</g>
<g font-size="3.7" fill="#00f">
<text x="126.4" y="15.1">500 mm</text>
<text x="16.5" y="147" transform="rotate(-90 16.5 147)">600 mm</text>
</g>
<g font-size="3.7">
<text x="284.4" y="211.8">序号</text>
<text x="294.2" y="211.8">设备标识符</text>
<text x="325.4" y="211.8">型号</text>
<text x="354.4" y="211.8">规格</text>
<text x="287.2" y="216.3">1</text>
<text x="287.2" y="220.3">2</text>
<text x="300.8" y="216.3">QF1</text>
<text x="300.8" y="220.3">QF3</text>
<text x="318.6" y="216.3">SE.A9F19432</text>
<text x="318.6" y="220.3">SE.A9F19210</text>
<text x="353.4" y="216.3">D32A</text>
<text x="353.4" y="220.3">D10A</text>
<text x="287.2" y="224.3">3</text>
<text x="301.7" y="224.3">S1</text>
<text x="318.6" y="224.3">平头按钮 黄</text>
<text x="351.5" y="224.3">黄 1NO</text>
<text x="287.2" y="228.3">4</text>
<text x="287.2" y="232.3">5</text>
<text x="301.7" y="228.3">S2</text>
<text x="301.7" y="232.3">S3</text>
<text x="317.6" y="228.3">平头按钮 绿</text>
<text x="317.6" y="232.3">平头按钮 红</text>
<text x="351.5" y="228.3">绿 1NO</text>
<text x="351.5" y="232.3">红 1NC</text>
<text x="287.2" y="236.3">6</text>
<text x="301.7" y="236.3">S4</text>
<text x="321.4" y="236.3">旋转开关</text>
<text x="350.6" y="236.3">1NO+1NC</text>
<text x="287.2" y="240.3">7</text>
<text x="287.2" y="244.3">8</text>
<text x="301.7" y="240.3">S5</text>
<text x="301.7" y="244.3">P1</text>
<text x="321.4" y="240.3">旋转开关</text>
<text x="322.3" y="244.3">DC24V绿</text>
<text x="350.6" y="240.3">1NO+1NC</text>
<text x="350.6" y="244.3">DC24V绿</text>
<text x="287.2" y="248.3">9</text>
<text x="301.7" y="248.3">P2</text>
<text x="322.3" y="248.3">DC24V红</text>
<text x="350.6" y="248.3">DC24V红</text>
<text x="286.2" y="252.3">10</text>
<text x="286.2" y="256.3">11</text>
<text x="300.8" y="256.3">HMI</text>
<text x="301.7" y="252.3">P3</text>
<text x="320.4" y="252.3">XB2BVB4LC</text>
<text x="321.4" y="256.3">KC01-70T</text>
<text x="345.9" y="252.3">24V无灯 持续</text>
<text x="286.2" y="260.3">12</text>
<text x="301.7" y="260.3">F1</text>
<text x="325.1" y="260.3">急停</text>
<text x="349.6" y="260.3">红色φ40</text>
<text x="5.3" y="280">1</text>
<text x="412.6" y="280">3</text>
<text x="192.8" y="285">冉昆真空科技有限公司</text>
<text x="248.5" y="284.9">防爆柜三视图</text>
<text x="61" y="288.2">X-102-45KW液环罗茨机组</text>
</g>
<g font-size="3" fill="#00f">
<text x="130.3" y="37">-QF4</text>
<text x="102" y="169">运行指示灯</text>
<text x="125.2" y="169">停止指示灯</text>
<text x="147.2" y="169.4">故障蜂鸣器</text>
<text x="150.3" y="180.1">蜂</text>
<text x="156.3" y="180.1">鸣</text>
<text x="80.1" y="193.7">手自动模式</text>
<text x="100.5" y="193.7">复位按钮</text>
<text x="124.9" y="194.1">急停按钮</text>
<text x="144.1" y="194.5">启动按钮</text>
<text x="162.5" y="194.1">停止按钮</text>
<text x="178.9" y="193.7">本地/DCS</text>
</g>
<g font-size="2.7">
<text x="27.3" y="3.6">0</text>
<text x="71.3" y="3.6">1</text>
<text x="111.3" y="3.6">2</text>
<text x="151.3" y="3.6">3</text>
<text x="191.3" y="3.6">4</text>
<text x="231.3" y="3.6">5</text>
<text x="271.3" y="3.5">6</text>
<text x="311.3" y="3.5">7</text>
<text x="351.3" y="3.5">8</text>
<text x="395.3" y="3.5">9</text>
<text x="2.8" y="280.5" transform="rotate(-90 2.8 280.5)">版权保护。严令禁止在未获得明确授权的情况下转发和复制本文档，利用及传播其内容。</text>
<text x="60.8" y="284">项目名称</text>
<text x="79.5" y="284">2023-34-12014-2</text>
<text x="140.6" y="286.5">2023-34-12014</text>
<text x="140.6" y="283.4">项目编号</text>
<text x="348.5" y="284">=</text>
<text x="384.7" y="284">&amp;EAA</text>
<text x="140.6" y="289.7">图号</text>
<text x="348.5" y="291.8">+</text>
<text x="384.8" y="291.8">页</text>
<text x="417.7" y="291.8">2</text>
<text x="1" y="296">修改</text>
<text x="21" y="296">日期</text>
<text x="41" y="296">姓名</text>
<text x="60.8" y="296">创建者</text>
<text x="79.4" y="296">虎存山</text>
<text x="140.6" y="295.8">批准人</text>
<text x="248.7" y="295.8">日期</text>
<text x="260.4" y="295.8">2024/2/4</text>
<text x="272.1" y="295.8">校对</text>
<text x="303.3" y="295.8">虎存山</text>
<text x="384.8" y="295.8">页数</text>
<text x="400.5" y="295.8">2</text>
<text x="404" y="295.8">从</text>
<text x="416.3" y="295.8">16</text>
</g>
<g font-size="2.7" fill="#00f">
<text x="123.8" y="119.4">KC01-70T</text>
<text x="126.5" y="116.3">-HMI</text>
<text x="123.8" y="122.5">KC01-70T</text>
<text x="127.8" y="125.6">15</text>
<text x="148.7" y="178.6">XB2BVB4LC</text>
<text x="152.8" y="175.5">-P3</text>
<text x="148.7" y="181.7">XB2BVB4LC</text>
<text x="153.5" y="184.8">13</text>
</g>
<g font-size="2.1" fill="#00f">
<text x="89.3" y="44.8" transform="rotate(-90 89.3 44.8)">=+-QF1</text>
<text x="129.1" y="45.6">0.63-1 A</text>
<text x="178.2" y="43.4" transform="rotate(-90 178.2 43.4)">=+-QF3</text>
<text x="106.1" y="171.8">=+-P1</text>
<text x="129.9" y="171.4">=+-P2</text>
<text x="84.4" y="196.2">=+-S4</text>
<text x="103.9" y="195.8">=+-S1</text>
<text x="127.8" y="197.4">=+-F1</text>
<text x="147.3" y="196.6">=+-S2</text>
<text x="165.8" y="196.2">=+-S3</text>
<text x="183" y="195.4">=+-S5</text>
</g>
<g font-size="1.5" fill="#00f">
<text x="29.1" y="22.9">-U1</text>
<text x="87" y="44.8" transform="rotate(-90 87 44.8)">D32A</text>
<text x="176" y="43.4" transform="rotate(-90 176 43.4)">D10A</text>
<text x="106.1" y="173.6">DC24V绿</text>
<text x="129.9" y="173.2">DC24V红</text>
<text x="84.1" y="197.9">1NO+1NC</text>
<text x="104.2" y="197.5">黄 1NO</text>
<text x="166.2" y="197.9">红 1NC</text>
<text x="182.6" y="197.1">1NO+1NC</text>
<text x="127.4" y="199.2">红色φ40</text>
<text x="147.6" y="198.3">绿 1NO</text>
</g>
</svg>
